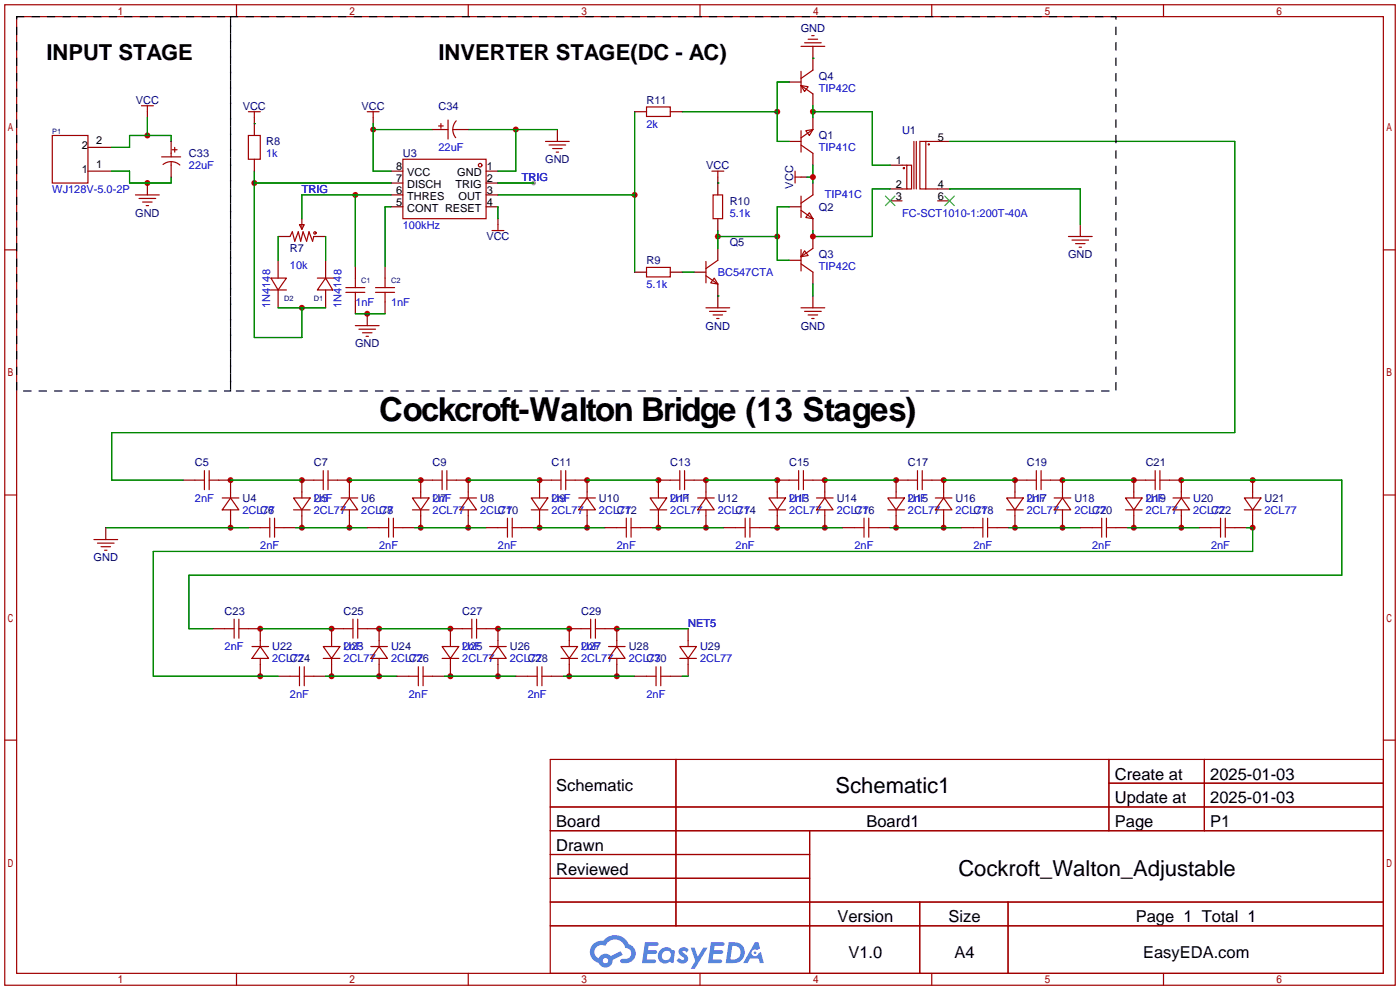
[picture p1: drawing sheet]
<svg xmlns="http://www.w3.org/2000/svg" width="299mm" height="212mm" viewBox="0 0 299 212" stroke-linecap="round" stroke-linejoin="round" font-family="sans-serif">
<circle cx="114" cy="39.1" r=".51" fill="#999"/>
<g fill="none" stroke="#a10000" stroke-width=".25">
<path d="M1 1h297.2v209.6h-297.2zM3.6 3.6h292.1v204.4h-292.1zM50.5 1v2.6M100.1 1v2.6M149.6 1v2.6M199.1 1v2.6M248.7 1v2.6M1 53.4h2.6M295.7 53.4h2.5M1 105.8h2.6M295.7 105.8h2.5M1 158.2h2.6"/>
<path d="M295.7 158.2h2.5M117.6 162.3h178.1v45.7h-178.1zM117.6 172.5h178.1M117.6 177.5h178.1M144.5 162.3v35.6M173 177.5v30.5M237 162.3v15.2M237 167.4h58.7M257.4 162.3v15.2M117.6 182.6h55.4M117.6 192.8h178.1M117.6 187.7h55.4"/>
<path d="M117.6 197.9h178.1M196.6 192.8v15.2M215.4 192.8v15.2M50.5 208v2.6M100.1 208v2.6M149.6 208v2.6M199.1 208v2.6M248.7 208v2.6"/>
</g>
<g fill="#5487ff">
<path d="M145.3 202.7a1.3 1.3 0 0 1 1.9 .3l-.4 .6a.54 .54 0 0 0-.9-.2l.1 .2a1.34 1.34 0 0 1 .9 1.8 1.47 1.47 0 0 1-2.3-.1l.5-.6 .8 .5a.31 .31 0 0 0 .4-.3 .31 .31 0 0 0-.3-.4 1.12 1.12 0 0 1-.7-1.8z"/>
<path d="M147.6 202.5h.9l.6 2 1.2-2h.9l-2.7 4.6h-.9l1-1.7z"/>
<path d="M137.8 201.4h1.7a1.31 1.31 0 0 1 1.2 .2 .4 .4 0 0 1-.3 .5l-1.8 .1-.1 .9h1.6a.4 .4 0 0 1 .4 .4 .4 .4 0 0 1-.5 .4h-1.6l-.2 1.2h1.4a.46 .46 0 0 1 .5 0 .46 .46 0 0 1 .1 .5l-.4 .2h-2.6z"/>
<path d="M151.9 201.4h1.7a1.32 1.32 0 0 1 1.2 .2 .39 .39 0 0 1-.3 .5l-1.8 .1-.1 .9h1.6a.4 .4 0 0 1 .4 .4 .4 .4 0 0 1-.4 .4h-1.7l-.2 1.2h1.4a.46 .46 0 0 1 .5 0 .46 .46 0 0 1 .1 .5l-.4 .2h-2.6z"/>
<path d="M161.3 201.4h.8l.3 1.3-.6 .4a.75 .75 0 0 0-1.1 .3 .75 .75 0 0 0 .5 1 .75 .75 0 0 0 .9-.7l.5-.2 .6 2.3h-.8l-.3-.9h-1.8l-.5 .9h-1z"/>
<path d="M155.7 201.4l-.6 4.4h1.5a2.27 2.27 0 0 0 2.6-2.2 2.27 2.27 0 0 0-2.7-2.2zM156.5 202.1a1.5 1.5 0 0 1 1.8 1.6 1.5 1.5 0 0 1-1.9 1.4h-.3z"/>
<path d="M141.2 203a1.6 1.6 0 0 0-.3 2.3 1.6 1.6 0 0 0 2.3 .2l.7 .3 .3-2.4-.1-.3-.5-.1a1.58 1.58 0 0 0-2.4 0zM141.8 203.5a.98 .98 0 0 1 1.6 .4 .98 .98 0 0 1-1.1 1.3 .94 .94 0 0 1-.9-.7 .94 .94 0 0 1 .4-1z"/>
<path d="M126.8 201.8a2.37 2.37 0 0 0 1.1 4 1.54 1.54 0 0 0 1.8 1 1.54 1.54 0 0 0 1.2-1.6l2.2-1.1-.5-.8-2 1a1.57 1.57 0 0 0-2.7 .5 1.5 1.5 0 0 1-.7-2.1 1.5 1.5 0 0 1 2.2-.5 2.23 2.23 0 0 1 2.3-1.4 2.23 2.23 0 0 1 2 1.8 1.16 1.16 0 0 1 1.2 1.1 1.16 1.16 0 0 1-1.1 1.2h-.7a.47 .47 0 0 0-.5 .4 .47 .47 0 0 0 .4 .5 2.17 2.17 0 0 0 2.5-.9 2.17 2.17 0 0 0-.3-2.7l-.8-.4a3.2 3.2 0 0 0-5.5-.7l-1.1 .1zM128.8 205.3a.6 .6 0 0 1 1.2 0 .6 .6 0 0 1-1.2 0z"/>
<circle cx="161.4" cy="203.6" r=".28"/>
</g>
<g fill="none" stroke="#a10000" stroke-width=".25">
<path d="M171.2 18.3l1.5 .2-.7 1.1zM171.2 15.2v4.6M171.2 18.3l2.5 1.8M171.2 9.9h5.1M172 9.1h3.5M172.7 8.4h2.1M173.5 7.6h.5M173.7 15l-2.5 1.8M53.1 23.9h2.5M54.4 23.9v1.2M116.6 30.2h5.1M117.3 31h3.6"/>
<path d="M118.1 31.8h2M118.9 32.5h.5M169.9 36.6v2.5M169.9 37.8h1.3M171.2 31l2.5 1.8M171.2 27.9v4.6M172.2 27.9l1.5-.2-.7 1.3zM173.7 27.7l-2.5 1.8M192.8 35.3h1M193.8 35.3h1v5.1h-1zM195.3 30.2v10.2M195.8 30.2v10.2"/>
<path d="M196.6 30.2h1.3v10.2h-1.3zM197.9 30.2h2.5M150.9 58.9l2.5 1.8M150.9 55.9v4.6M152.7 59.4l.7 1.3-1.5-.2zM153.4 55.6l-2.5 1.8M171.2 41.9v4.6M171.2 53.3v4.6M171.2 45l2.5 1.7M171.2 56.4l2.5 1.8M172 53.6l.7 1-1.5 .3zM173 45.5l.7 1.2-1.5-.2z"/>
<path d="M173.7 41.7l-2.5 1.7M173.7 53.1l-2.5 1.8M192.8 40.4h1M197.9 40.4h2.5"/>
<circle cx="193.2" cy="35.9" r=".13"/>
<circle cx="198.5" cy="30.9" r=".13"/>
</g>
<g fill="none" stroke="#870000" stroke-width=".25">
<path d="M168.7 17.5h2.5M173.7 9.9v5.1M54.4 25.1v1.3M119.1 27.7v2.5M168.7 30.2h2.5M171.2 37.8h1.3M173.7 20.1v2.5M173.7 25.1v2.6M173.7 32.8v2.5M173.7 39.1v2.6M190.2 35.3h2.6M200.4 30.2h2.5"/>
<path d="M148.3 58.2h2.6M153.4 53.1v2.5M168.7 44.2h2.5M168.7 55.6h2.5M173.7 46.7v2.6M173.7 50.5v2.6M173.7 58.2v2.5M190.2 40.4h2.6M190.2 42.9h2.6M200.4 40.4h2.5M200.4 42.9h2.5M153.4 60.7v2.5"/>
</g>
<path d="M189.2 41.9l2.1 2M191.3 41.9l-2.1 2M201.9 41.9l2.1 2M204 41.9l-2.1 2" fill="none" stroke="#3c3" stroke-width=".25"/>
<path d="M172.5 37.8h1.2M173.7 35.3v3.8M190.2 40.4h-3.8v10.1h-12.7v-1.2" fill="none" stroke="#008700" stroke-width=".25"/>
<g fill="#c00">
<circle cx="173.7" cy="50.5" r=".63"/>
<circle cx="173.7" cy="37.8" r=".63"/>
<circle cx="173.7" cy="23.9" r=".63"/>
<circle cx="166.1" cy="50.5" r=".63"/>
<circle cx="153.4" cy="50.5" r=".63"/>
<circle cx="166.1" cy="23.9" r=".63"/>
<circle cx="135.6" cy="41.7" r=".63"/>
<circle cx="110.2" cy="27.7" r=".63"/>
<circle cx="75.9" cy="41.7" r=".63"/>
<circle cx="64.5" cy="65.8" r=".63"/>
<circle cx="54.4" cy="39.1" r=".63"/>
<circle cx="79.8" cy="27.7" r=".63"/>
<circle cx="78.5" cy="67.1" r=".63"/>
<circle cx="64.5" cy="102.6" r=".63"/>
<circle cx="49.3" cy="102.6" r=".63"/>
<circle cx="49.3" cy="112.8" r=".63"/>
<circle cx="64.5" cy="112.8" r=".63"/>
<circle cx="74.7" cy="112.8" r=".63"/>
<circle cx="89.9" cy="102.6" r=".63"/>
<circle cx="74.7" cy="102.6" r=".63"/>
<circle cx="89.9" cy="112.8" r=".63"/>
<circle cx="100.1" cy="112.8" r=".63"/>
<circle cx="115.3" cy="102.6" r=".63"/>
<circle cx="100.1" cy="102.6" r=".63"/>
<circle cx="115.3" cy="112.8" r=".63"/>
<circle cx="125.5" cy="112.8" r=".63"/>
<circle cx="140.7" cy="102.6" r=".63"/>
<circle cx="125.5" cy="102.6" r=".63"/>
<circle cx="140.7" cy="112.8" r=".63"/>
<circle cx="150.9" cy="112.8" r=".63"/>
<circle cx="166.1" cy="102.6" r=".63"/>
<circle cx="150.9" cy="102.6" r=".63"/>
<circle cx="166.1" cy="112.8" r=".63"/>
<circle cx="176.3" cy="112.8" r=".63"/>
<circle cx="191.5" cy="102.6" r=".63"/>
<circle cx="176.3" cy="102.6" r=".63"/>
<circle cx="191.5" cy="112.8" r=".63"/>
<circle cx="201.7" cy="112.8" r=".63"/>
<circle cx="216.9" cy="102.6" r=".63"/>
<circle cx="201.7" cy="102.6" r=".63"/>
<circle cx="216.9" cy="112.8" r=".63"/>
<circle cx="227.1" cy="112.8" r=".63"/>
<circle cx="242.3" cy="102.6" r=".63"/>
<circle cx="227.1" cy="102.6" r=".63"/>
<circle cx="242.3" cy="112.8" r=".63"/>
<circle cx="252.5" cy="112.8" r=".63"/>
<circle cx="70.9" cy="144.5" r=".63"/>
<circle cx="81" cy="144.5" r=".63"/>
<circle cx="96.3" cy="144.5" r=".63"/>
<circle cx="106.4" cy="144.5" r=".63"/>
<circle cx="121.7" cy="144.5" r=".63"/>
<circle cx="131.8" cy="144.5" r=".63"/>
<circle cx="96.3" cy="134.4" r=".63"/>
<circle cx="81" cy="134.4" r=".63"/>
<circle cx="121.7" cy="134.4" r=".63"/>
<circle cx="106.4" cy="134.4" r=".63"/>
<circle cx="131.8" cy="134.4" r=".63"/>
<circle cx="267.7" cy="112.8" r=".63"/>
<circle cx="55.6" cy="144.5" r=".63"/>
<circle cx="267.7" cy="102.6" r=".63"/>
<circle cx="252.5" cy="102.6" r=".63"/>
<circle cx="70.9" cy="134.4" r=".63"/>
<circle cx="55.6" cy="134.4" r=".63"/>
<circle cx="31.5" cy="39.1" r=".63"/>
<circle cx="31.5" cy="29" r=".63"/>
</g>
<g fill="none" stroke="#870000" stroke-width=".25">
<path d="M18.8 36.6h5.1M18.8 31.5h5.1M31.5 23.9v1.2M31.5 39.1v2.6M36.6 30.2v2.6M36.6 35.3v2.5M54.4 26.4v2.6M54.4 34v2.6M79.8 25.1v1.3M83.6 36.6h2.5M83.6 39.1h2.5M92.5 27.7h2.5"/>
<path d="M97.5 27.7h2.6M103.9 36.6h2.5M103.9 39.1h2.5M135.6 23.9h2.6M143.3 23.9h2.5M153.4 37.8v3.9M59.4 50.5h2.6M59.4 55.6v3.8M64.5 46.7v1.3M67.1 50.5h2.5M69.6 55.6v3.8M75.9 56.9v2.5"/>
<path d="M82.3 56.9v2.5M83.6 41.7h2.5M83.6 44.2h2.5M103.9 41.7h2.5M103.9 44.2h2.5M106.4 46.7v1.3M135.6 58.2h2.6M143.3 58.2h2.5M153.4 46.7v2.6M230.9 48v2.5M59.4 62v3.8M69.6 62v3.8"/>
<path d="M75.9 64.5v2.6M78.5 67.1v2.5M82.3 64.5v2.6M153.4 63.2v2.6M173.7 63.2v2.6M22.6 112.8v2.5M39.1 102.6h2.6M46.7 102.6h2.6v2.6M49.3 110.2v2.6M53.1 112.8h2.5M60.7 112.8h2.5M64.5 110.2v2.6"/>
<path d="M67.1 102.6h-2.6v2.6M72.1 102.6h2.6v2.6M74.7 110.2v2.6M78.5 112.8h2.5M86.1 112.8h2.5M89.9 110.2v2.6M92.5 102.6h-2.6v2.6M97.5 102.6h2.6v2.6M100.1 110.2v2.6M103.9 112.8h2.5M111.5 112.8h2.5M115.3 110.2v2.6"/>
<path d="M117.9 102.6h-2.6v2.6M122.9 102.6h2.6v2.6M125.5 110.2v2.6M129.3 112.8h2.5M136.9 112.8h2.5M140.7 110.2v2.6M143.3 102.6h-2.6v2.6M148.3 102.6h2.6v2.6M150.9 110.2v2.6M154.7 112.8h2.5M162.3 112.8h2.5M166.1 110.2v2.6"/>
<path d="M168.7 102.6h-2.6v2.6M173.7 102.6h2.6v2.6M176.3 110.2v2.6M180.1 112.8h2.5M187.7 112.8h2.5M191.5 110.2v2.6M194.1 102.6h-2.6v2.6M199.1 102.6h2.6v2.6M201.7 110.2v2.6M205.5 112.8h2.5M213.1 112.8h2.5M216.9 110.2v2.6"/>
<path d="M219.5 102.6h-2.6v2.6M224.5 102.6h2.6v2.6M227.1 110.2v2.6M230.9 112.8h2.5M238.5 112.8h2.5M242.3 110.2v2.6M244.9 102.6h-2.6v2.6M249.9 102.6h2.6v2.6M252.5 110.2v2.6M256.3 112.8h2.5M263.9 112.8h2.5M267.7 102.6v2.6"/>
<path d="M267.7 110.2v2.6M45.5 134.4h2.5M53.1 134.4h2.5v2.5M73.4 134.4h-2.5v2.5M78.5 134.4h2.5v2.5M98.8 134.4h-2.5v2.5M103.9 134.4h2.5v2.5M124.2 134.4h-2.5v2.5M129.3 134.4h2.5v2.5M147.1 134.4v2.5M55.6 142v2.5M59.4 144.5h2.6"/>
<path d="M67.1 144.5h2.5M70.9 142v2.5M81 142v2.5M84.8 144.5h2.6M92.5 144.5h2.5M96.3 142v2.5M106.4 142v2.5M110.2 144.5h2.6M117.9 144.5h2.5M121.7 142v2.5M131.8 142v2.5M135.6 144.5h2.6"/>
<path d="M143.3 144.5h2.5M147.1 142v2.5"/>
</g>
<g fill="none" stroke="#a10000" stroke-width=".25">
<path d="M11.2 29h7.6v10.1h-7.6zM30.2 22.6h2.6M31.5 22.6v1.3M34.5 33.5h4.1M34.8 35.2a2.74 2.74 0 0 1 3.6 .1M36.6 32.8v.7M36.6 34.5v.8M36.8 32h1M37.3 31.5v1M53.1 29h2.5v5h-2.5zM78.5 23.9h2.5M79.8 23.9v1.2"/>
<path d="M86.1 34h17.8v12.7h-17.8zM93.7 26.9h1M94.2 26.4v1M95 27.7h.8M95.8 25.7v4M96.8 27.7h.7M97.5 25.8a2.74 2.74 0 0 0-.1 3.6M138.2 22.9h5.1v2h-5.1zM152.1 36.6h2.6M153.4 36.6v1.2M29 41.7h5M29.7 42.4h3.6"/>
<path d="M30.5 43.2h2M31.2 43.9h.5M57.9 59.4h3.3l-1.8 2.6zM62 50.5l.5-1 .5 2.1 .8-2.1 .5 2.1 .5-2.1 .7 2.1 .5-2.1 .8 2.1 .3-1.1M64 48h1l-.5 1zM64.5 48v1M67.8 59.4h3.6M69.6 59.4l1.5 2.6h-3.3zM75.9 59.4v2.1M82.3 59.4v2.1M105.2 49.3h2.5M106.4 48v1.3"/>
<path d="M138.2 57.2h5.1v2h-5.1zM152.4 41.7h2v5h-2zM228.3 50.5h5.1M229.1 51.3h3.6M229.9 52.1h2M230.6 52.8h.5M57.7 62h3.5M73.9 62.5h4.1M73.9 61.5h4.1M75.9 62.5v2M75.9 69.6h5.1M76.7 70.4h3.6"/>
<path d="M77.5 71.1h2M78.2 71.9h.5M80.3 62.5h4M80.3 61.5h4M82.3 62.5v2M150.9 65.8h5.1M151.6 66.5h3.6M152.4 67.3h2M153.2 68.1h.5M171.2 65.8h5.1M172 66.5h3.5M172.7 67.3h2.1"/>
<path d="M173.5 68.1h.5M20.1 115.3h5M20.8 116.1h3.6M21.6 116.8h2M22.4 117.6h.5M41.7 102.6h2M43.7 100.6v4M44.7 102.6h2M44.7 100.6v4M47.5 106.4h3.6M49.3 106.4l1.8 2.6h-3.6zM49.3 105.2v1.2"/>
<path d="M49.3 109v1.2M55.6 112.8h2.1M57.7 110.7v4.1M58.7 112.8h2M58.7 110.7v4.1M62.7 106.4h3.6l-1.8 2.6zM62.7 109h3.6M64.5 105.2v1.2M64.5 109v1.2M67.1 102.6h2M69.1 100.6v4M70.1 102.6h2"/>
<path d="M70.1 100.6v4M72.9 106.4h3.6M74.7 106.4l1.8 2.6h-3.6zM74.7 105.2v1.2M74.7 109v1.2M81 112.8h2.1M83.1 110.7v4.1M84.1 112.8h2M84.1 110.7v4.1M88.1 106.4h3.6l-1.8 2.6zM88.1 109h3.6M89.9 105.2v1.2"/>
<path d="M89.9 109v1.2M92.5 102.6h2M94.5 100.6v4M95.5 102.6h2M95.5 100.6v4M98.3 106.4h3.6M100.1 106.4l1.8 2.6h-3.6zM100.1 105.2v1.2M100.1 109v1.2M106.4 112.8h2.1M108.5 110.7v4.1M109.5 112.8h2"/>
<path d="M109.5 110.7v4.1M113.5 106.4h3.6l-1.8 2.6zM113.5 109h3.6M115.3 105.2v1.2M115.3 109v1.2M117.9 102.6h2M119.9 100.6v4M120.9 102.6h2M120.9 100.6v4M123.7 106.4h3.6M125.5 106.4l1.8 2.6h-3.6zM125.5 105.2v1.2"/>
<path d="M125.5 109v1.2M131.8 112.8h2.1M133.9 110.7v4.1M134.9 112.8h2M134.9 110.7v4.1M138.9 106.4h3.6l-1.8 2.6zM138.9 109h3.6M140.7 105.2v1.2M140.7 109v1.2M143.3 102.6h2M145.3 100.6v4M146.3 102.6h2"/>
<path d="M146.3 100.6v4M149.1 106.4h3.6M150.9 106.4l1.8 2.6h-3.6zM150.9 105.2v1.2M150.9 109v1.2M157.2 112.8h2.1M159.3 110.7v4.1M160.3 112.8h2M160.3 110.7v4.1M164.3 106.4h3.6l-1.8 2.6zM164.3 109h3.6M166.1 105.2v1.2"/>
<path d="M166.1 109v1.2M168.7 102.6h2M170.7 100.6v4M171.7 102.6h2M171.7 100.6v4M174.5 106.4h3.6M176.3 106.4l1.8 2.6h-3.6zM176.3 105.2v1.2M176.3 109v1.2M182.6 112.8h2.1M184.7 110.7v4.1M185.7 112.8h2"/>
<path d="M185.7 110.7v4.1M189.7 106.4h3.6l-1.8 2.6zM189.7 109h3.6M191.5 105.2v1.2M191.5 109v1.2M194.1 102.6h2M196.1 100.6v4M197.1 102.6h2M197.1 100.6v4M199.9 106.4h3.6M201.7 106.4l1.8 2.6h-3.6zM201.7 105.2v1.2"/>
<path d="M201.7 109v1.2M208 112.8h2.1M210.1 110.7v4.1M211.1 112.8h2M211.1 110.7v4.1M215.1 106.4h3.6l-1.8 2.6zM215.1 109h3.6M216.9 105.2v1.2M216.9 109v1.2M219.5 102.6h2M221.5 100.6v4M222.5 102.6h2"/>
<path d="M222.5 100.6v4M225.3 106.4h3.6M227.1 106.4l1.8 2.6h-3.6zM227.1 105.2v1.2M227.1 109v1.2M233.4 112.8h2.1M235.5 110.7v4.1M236.5 112.8h2M236.5 110.7v4.1M240.5 106.4h3.6l-1.8 2.6zM240.5 109h3.6M242.3 105.2v1.2"/>
<path d="M242.3 109v1.2M244.9 102.6h2M246.9 100.6v4M247.9 102.6h2M247.9 100.6v4M250.7 106.4h3.6M252.5 106.4l1.8 2.6h-3.6zM252.5 105.2v1.2M252.5 109v1.2M258.8 112.8h2.1M260.9 110.7v4.1M261.9 112.8h2"/>
<path d="M261.9 110.7v4.1M265.9 106.4h3.6l-1.8 2.6zM265.9 109h3.6M267.7 105.2v1.2M267.7 109v1.2M48 134.4h2M50 132.3v4.1M51.1 134.4h2M51.1 132.3v4.1M53.8 138.2h3.6M55.6 138.2l1.8 2.5h-3.6zM55.6 136.9v1.3"/>
<path d="M69.1 138.2h3.5l-1.7 2.5zM70.9 136.9v1.3M73.4 134.4h2M75.4 132.3v4.1M76.5 134.4h2M76.5 132.3v4.1M79.2 138.2h3.6M81 138.2l1.8 2.5h-3.6zM81 136.9v1.3M94.5 138.2h3.5l-1.7 2.5zM96.3 136.9v1.3M98.8 134.4h2"/>
<path d="M100.8 132.3v4.1M101.9 134.4h2M101.9 132.3v4.1M104.6 138.2h3.6M106.4 138.2l1.8 2.5h-3.6zM106.4 136.9v1.3M119.9 138.2h3.5l-1.7 2.5zM121.7 136.9v1.3M124.2 134.4h2M126.2 132.3v4.1M127.3 134.4h2M127.3 132.3v4.1"/>
<path d="M130 138.2h3.6M131.8 138.2l1.8 2.5h-3.6zM131.8 136.9v1.3M145.3 138.2h3.5l-1.7 2.5zM147.1 136.9v1.3M55.6 140.7v1.3M62 144.5h2M64 142.5v4.1M65 144.5h2.1M65 142.5v4.1M69.1 140.7h3.5M70.9 140.7v1.3"/>
<path d="M81 140.7v1.3M87.4 144.5h2M89.4 142.5v4.1M90.4 144.5h2.1M90.4 142.5v4.1M94.5 140.7h3.5M96.3 140.7v1.3M106.4 140.7v1.3M112.8 144.5h2M114.8 142.5v4.1M115.8 144.5h2.1M115.8 142.5v4.1"/>
<path d="M119.9 140.7h3.5M121.7 140.7v1.3M131.8 140.7v1.3M138.2 144.5h2M140.2 142.5v4.1M141.2 144.5h2.1M141.2 142.5v4.1M145.3 140.7h3.5M147.1 140.7v1.3"/>
<circle cx="102.6" cy="35.3" r=".38"/>
<circle cx="67.3" cy="49.8" r=".25"/>
</g>
<g fill="none" stroke="#008700" stroke-width=".25">
<path d="M168.7 17.5h-2.6v12.7h2.6M173.7 12.4h.1M23.9 36.6h3.8v2.5h8.9v-1.3M31.5 25.1v3.9M36.6 30.2v-1.2h-8.9v2.5h-3.8M54.4 26.4h.1M54.4 39.1h29.2M54.4 36.6v35.5h10.1v-6.3M79.8 26.4v10.2h3.8M79.8 27.7h12.7M100.1 27.7h19M106.4 39.1h7.6"/>
<path d="M110.2 27.7v8.9h-3.8M135.6 23.9v34.3M145.8 23.9h20.3M153.4 39.1h.1M173.7 22.6v2.5M173.7 23.9h12.7v11.4h3.8M202.9 30.2h61v62.3h-240v10.1h15.2M59.4 50.5v5.1M69.6 50.5v5.1M75.9 41.7v15.2M83.6 44.2h-1.3v12.7M83.6 41.7h-19.1v5"/>
<path d="M106.4 41.7h29.2M106.4 44.2v2.5M145.8 58.2h2.5M153.4 50.5h12.7M153.4 49.3v3.8M168.7 44.2h-2.6v11.4h2.6M202.9 40.4h28v7.6M59.4 65.8h10.2M75.9 67.1h6.4M153.4 63.2h.1M173.7 60.7v2.5M22.6 112.8h30.5"/>
<path d="M49.3 102.6h15.2M63.2 112.8h15.3M74.7 102.6h15.2M88.6 112.8h15.3M100.1 102.6h15.2M114 112.8h15.3M125.5 102.6h15.2M139.4 112.8h15.3M150.9 102.6h15.2M164.8 112.8h15.3M176.3 102.6h15.2M190.2 112.8h15.3"/>
<path d="M201.7 102.6h15.2M215.6 112.8h15.3M227.1 102.6h15.2M241 112.8h15.3M252.5 102.6h34.3v20.3h-246.4v11.5h5.1M266.4 112.8h1.3v5.1h-234.9v26.6h26.6M55.6 134.4h15.3M81 134.4h15.3M106.4 134.4h15.3M131.8 134.4h15.3M69.6 144.5h15.2M95 144.5h15.2"/>
<path d="M120.4 144.5h15.2M145.8 144.5h1.3"/>
</g>
<path d="M3.6 3.6h45.7v80h-45.7zM49.3 3.6h189.2v80h-189.2z" fill="none" stroke="#000" stroke-width=".25" stroke-dasharray="1.5 1.8"/>
<text font-size="7" x="81" y="89.9">Cockcroft-Walton Bridge (13 Stages)</text>
<g font-size="4.7">
<text x="9.9" y="12.9">INPUT STAGE</text>
<text x="93.7" y="12.9">INVERTER STAGE(DC - AC)</text>
<text x="178.6" y="169.5">Schematic1</text>
<text x="204.8" y="187.3">Cockroft_Walton_Adjustable</text>
</g>
<g font-size="3.5">
<text x="238.3" y="166.6">Create at</text>
<text x="258.7" y="166.6">2025-01-03</text>
<text x="118.9" y="169.1">Schematic</text>
<text x="238.3" y="171.7">Update at</text>
<text x="258.7" y="171.7">2025-01-03</text>
<text x="118.9" y="176.8">Board</text>
<text x="185.2" y="176.8">Board1</text>
<text x="238.3" y="176.8">Page</text>
<text x="258.7" y="176.8">P1</text>
<text x="118.9" y="181.8">Drawn</text>
<text x="118.9" y="186.9">Reviewed</text>
<text x="179" y="197.1">Version</text>
<text x="202.7" y="197.1">Size</text>
<text x="242.7" y="197.1">Page 1 Total 1</text>
<text x="181.3" y="204.7">V1.0</text>
<text x="204" y="204.7">A4</text>
<text x="244.3" y="204.7">EasyEDA.com</text>
</g>
<g font-size="2.3" fill="#000080">
<text x="171.1" y="6.9">GND</text>
<text x="175" y="17.1">Q4</text>
<text x="29" y="22.2">VCC</text>
<text x="51.9" y="23.5">VCC</text>
<text x="77.3" y="23.5">VCC</text>
<text x="93.7" y="23.5">C34</text>
<text x="138.2" y="22.2">R11</text>
<text x="175" y="29.8">Q1</text>
<text x="192.8" y="28.5">U1</text>
<text x="40.4" y="33.6">C33</text>
<text x="56.9" y="31.1">R8</text>
<text x="86.1" y="33.6">U3</text>
<text x="116.5" y="34.9">GND</text>
<text x="150.9" y="36.2">VCC</text>
<text x="169.5" y="40.3" transform="rotate(-90 169.5 40.3)">VCC</text>
<text x="28.9" y="46.3">GND</text>
<text x="156" y="43.8">R10</text>
<text x="175" y="45">Q2</text>
<text x="62" y="53.9">R7</text>
<text x="103.9" y="51.4">VCC</text>
<text x="156" y="52.7">Q5</text>
<text x="138.2" y="56.5">R9</text>
<text x="175" y="55.2">Q3</text>
<text x="228.3" y="55.2">GND</text>
<text x="150.8" y="70.4">GND</text>
<text x="171.1" y="70.4">GND</text>
<text x="75.9" y="74.3">GND</text>
<text x="41.7" y="99.7">C5</text>
<text x="67.1" y="99.7">C7</text>
<text x="92.5" y="99.7">C9</text>
<text x="117.9" y="99.7">C11</text>
<text x="143.3" y="99.7">C13</text>
<text x="168.7" y="99.7">C15</text>
<text x="194.1" y="99.7">C17</text>
<text x="219.5" y="99.7">C19</text>
<text x="244.9" y="99.7">C21</text>
<text x="51.8" y="107.3">U4</text>
<text x="67.1" y="107.3">U5</text>
<text x="77.2" y="107.3">U6</text>
<text x="92.5" y="107.3">U7</text>
<text x="102.6" y="107.3">U8</text>
<text x="117.9" y="107.3">U9</text>
<text x="128" y="107.3">U10</text>
<text x="143.3" y="107.3">U11</text>
<text x="153.4" y="107.3">U12</text>
<text x="168.7" y="107.3">U13</text>
<text x="178.8" y="107.3">U14</text>
<text x="194.1" y="107.3">U15</text>
<text x="204.2" y="107.3">U16</text>
<text x="219.5" y="107.3">U17</text>
<text x="229.6" y="107.3">U18</text>
<text x="244.9" y="107.3">U19</text>
<text x="255" y="107.3">U20</text>
<text x="270.3" y="107.3">U21</text>
<text x="55.6" y="109.8">C6</text>
<text x="81" y="109.8">C8</text>
<text x="106.4" y="109.8">C10</text>
<text x="131.8" y="109.8">C12</text>
<text x="157.2" y="109.8">C14</text>
<text x="182.6" y="109.8">C16</text>
<text x="208" y="109.8">C18</text>
<text x="233.4" y="109.8">C20</text>
<text x="258.8" y="109.8">C22</text>
<text x="20" y="120">GND</text>
<text x="48" y="131.4">C23</text>
<text x="73.4" y="131.4">C25</text>
<text x="98.8" y="131.4">C27</text>
<text x="124.2" y="131.4">C29</text>
<text x="58.2" y="139">U22</text>
<text x="62" y="141.6">C24</text>
<text x="73.4" y="139">U23</text>
<text x="83.6" y="139">U24</text>
<text x="87.4" y="141.6">C26</text>
<text x="98.8" y="139">U25</text>
<text x="109" y="139">U26</text>
<text x="112.8" y="141.6">C28</text>
<text x="124.2" y="139">U27</text>
<text x="134.4" y="139">U28</text>
<text x="138.2" y="141.6">C30</text>
<text x="149.6" y="139">U29</text>
</g>
<g font-size="2.3" fill="#00f">
<text x="175" y="19.6">TIP42C</text>
<text x="138.2" y="27.3">2k</text>
<text x="56.9" y="33.6">1k</text>
<text x="93.7" y="32.3">22uF</text>
<text x="175" y="32.3">TIP41C</text>
<text x="11.2" y="41.2">WJ128V-5.0-2P</text>
<text x="40.4" y="36.2">22uF</text>
<text x="64.5" y="41.2">TRIG</text>
<text x="111.5" y="38.7">TRIG</text>
<text x="156" y="46.3">5.1k</text>
<text x="176.3" y="42.2">TIP41C</text>
<text x="192.8" y="46.3">FC-SCT1010-1:200T-40A</text>
<text x="86.1" y="48.9">100kHz</text>
<text x="62" y="57.5">10k</text>
<text x="153.4" y="59">BC547CTA</text>
<text x="175" y="57.7">TIP42C</text>
<text x="57.7" y="65.8" transform="rotate(-90 57.7 65.8)">1N4148</text>
<text x="73" y="65.8" transform="rotate(-90 73 65.8)">1N4148</text>
<text x="75.9" y="65.4">1nF</text>
<text x="83.6" y="65.4">1nF</text>
<text x="138.2" y="61.6">5.1k</text>
<text x="41.7" y="107.3">2nF</text>
<text x="67.1" y="107.3">2nF</text>
<text x="92.5" y="107.3">2nF</text>
<text x="117.9" y="107.3">2nF</text>
<text x="143.3" y="107.3">2nF</text>
<text x="168.7" y="107.3">2nF</text>
<text x="194.1" y="107.3">2nF</text>
<text x="219.5" y="107.3">2nF</text>
<text x="244.9" y="107.3">2nF</text>
<text x="51.8" y="109.8">2CL77</text>
<text x="67.1" y="109.8">2CL77</text>
<text x="77.2" y="109.8">2CL77</text>
<text x="92.5" y="109.8">2CL77</text>
<text x="102.6" y="109.8">2CL77</text>
<text x="117.9" y="109.8">2CL77</text>
<text x="128" y="109.8">2CL77</text>
<text x="143.3" y="109.8">2CL77</text>
<text x="153.4" y="109.8">2CL77</text>
<text x="168.7" y="109.8">2CL77</text>
<text x="178.8" y="109.8">2CL77</text>
<text x="194.1" y="109.8">2CL77</text>
<text x="204.2" y="109.8">2CL77</text>
<text x="219.5" y="109.8">2CL77</text>
<text x="229.6" y="109.8">2CL77</text>
<text x="244.9" y="109.8">2CL77</text>
<text x="255" y="109.8">2CL77</text>
<text x="270.3" y="109.8">2CL77</text>
<text x="55.6" y="117.4">2nF</text>
<text x="81" y="117.4">2nF</text>
<text x="106.4" y="117.4">2nF</text>
<text x="131.8" y="117.4">2nF</text>
<text x="157.2" y="117.4">2nF</text>
<text x="182.6" y="117.4">2nF</text>
<text x="208" y="117.4">2nF</text>
<text x="233.4" y="117.4">2nF</text>
<text x="258.8" y="117.4">2nF</text>
<text x="147.1" y="133.9">NET5</text>
<text x="48" y="139">2nF</text>
<text x="58.2" y="141.6">2CL77</text>
<text x="73.4" y="141.6">2CL77</text>
<text x="73.4" y="139">2nF</text>
<text x="83.6" y="141.6">2CL77</text>
<text x="98.8" y="141.6">2CL77</text>
<text x="98.8" y="139">2nF</text>
<text x="109" y="141.6">2CL77</text>
<text x="124.2" y="141.6">2CL77</text>
<text x="124.2" y="139">2nF</text>
<text x="134.4" y="141.6">2CL77</text>
<text x="149.6" y="141.6">2CL77</text>
<text x="62" y="149.2">2nF</text>
<text x="87.4" y="149.2">2nF</text>
<text x="112.8" y="149.2">2nF</text>
<text x="138.2" y="149.2">2nF</text>
</g>
<g font-size="2.3">
<text x="17.5" y="31.8">2</text>
<text x="20.6" y="35.9">1</text>
<text x="20.6" y="30.8">2</text>
<text x="191.5" y="35.1">1</text>
<text x="200.4" y="30">5</text>
<text x="17.5" y="36.9">1</text>
<text x="84.7" y="41.5">6</text>
<text x="84.7" y="38.9">7</text>
<text x="84.7" y="36.4">8</text>
<text x="87" y="40.2">DISCH</text>
<text x="87" y="37.7">VCC</text>
<text x="97.3" y="40.2">TRIG</text>
<text x="97.7" y="37.7">GND</text>
<text x="104" y="36.4">1</text>
<text x="104" y="38.9">2</text>
<text x="104" y="41.5">3</text>
<text x="191.5" y="40.2">2</text>
<text x="200.4" y="40.2">4</text>
<text x="84.7" y="44">5</text>
<text x="87" y="45.3">CONT RESET</text>
<text x="87" y="42.7">THRES</text>
<text x="98" y="42.7">OUT</text>
<text x="104" y="44">4</text>
<text x="191.5" y="42.7">3</text>
<text x="200.4" y="42.7">6</text>
</g>
<g font-size="1.6" fill="#000080">
<text x="11.2" y="28.7">P1</text>
<text x="60.7" y="64.2">D2</text>
<text x="67.1" y="64.2">D1</text>
<text x="77.2" y="60.4">C1</text>
<text x="83.6" y="60.4">C2</text>
</g>
</svg>
